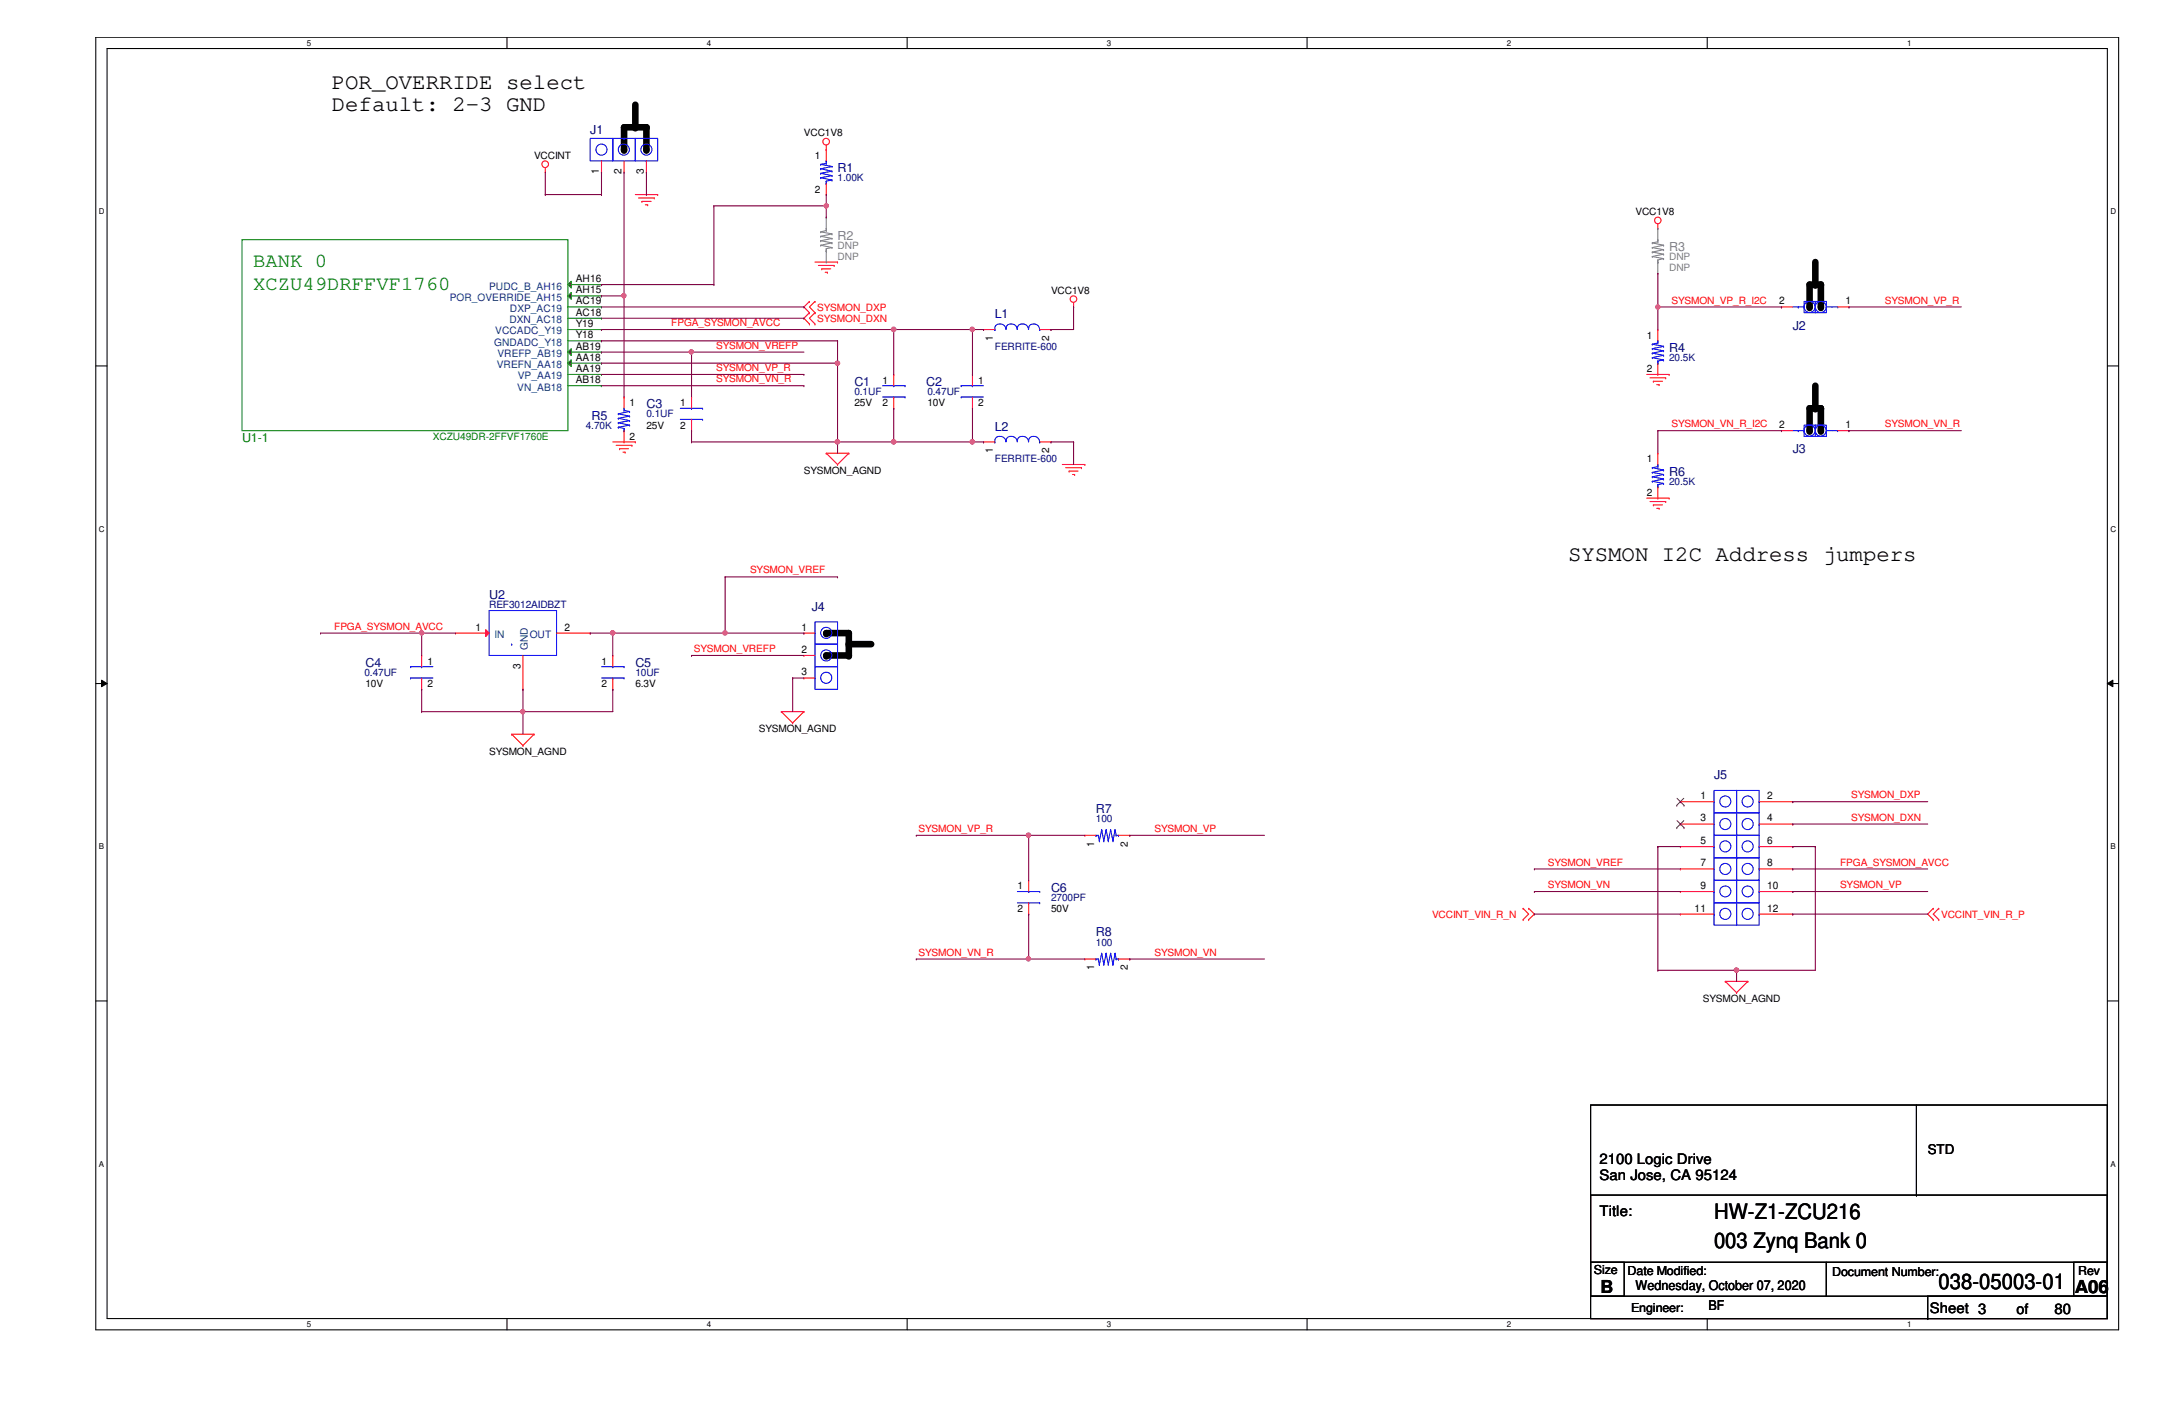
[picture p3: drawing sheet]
<svg xmlns="http://www.w3.org/2000/svg" width="432mm" height="279mm" viewBox="0 0 432 279" stroke-linecap="round" stroke-linejoin="round" font-family="sans-serif">
<path d="M19.1 7.4h402.3v257.1h-402.3zM21.3 9.7h397.8v252.5h-397.8z" fill="none" stroke="#000" stroke-width=".21"/>
<g fill="#fff">
<path d="M61 7.7h.9v1.7h-.9z"/>
<path d="M61 262.5h.9v1.7h-.9z"/>
</g>
<path d="M100.8 7.4v2.3M100.8 262.2v2.3" fill="none" stroke="#000" stroke-width=".21"/>
<g fill="#fff">
<path d="M140.6 7.7h.9v1.7h-.9z"/>
<path d="M140.6 262.5h.9v1.7h-.9z"/>
</g>
<path d="M180.4 7.4v2.3M180.4 262.2v2.3" fill="none" stroke="#000" stroke-width=".21"/>
<g fill="#fff">
<path d="M220.2 7.7h.9v1.7h-.9z"/>
<path d="M220.2 262.5h.9v1.7h-.9z"/>
</g>
<path d="M260 7.4v2.3M260 262.2v2.3" fill="none" stroke="#000" stroke-width=".21"/>
<g fill="#fff">
<path d="M299.7 7.7h.9v1.7h-.9z"/>
<path d="M299.7 262.5h.9v1.7h-.9z"/>
</g>
<path d="M339.6 7.4v2.3M339.6 262.2v2.3" fill="none" stroke="#000" stroke-width=".21"/>
<g fill="#fff">
<path d="M379.3 7.7h.9v1.7h-.9z"/>
<path d="M379.3 262.5h.9v1.7h-.9z"/>
<path d="M19.6 41.2h1.2v1.8h-1.2z"/>
<path d="M419.7 41.2h1.2v1.8h-1.2z"/>
<path d="M19.6 104.3h1.2v1.8h-1.2z"/>
<path d="M419.7 104.3h1.2v1.8h-1.2z"/>
</g>
<path d="M19.1 72.8h2.2M419.1 72.8h2.3" fill="none" stroke="#000" stroke-width=".21"/>
<g fill="#fff">
<path d="M19.6 167.5h1.1v1.7h-1.1z"/>
<path d="M419.7 167.5h1.1v1.7h-1.1z"/>
</g>
<path d="M19.1 135.9h2.2M419.1 135.9h2.3" fill="none" stroke="#000" stroke-width=".21"/>
<path d="M20.2 135.3l1.1 .6-1.1 .7zM419.1 135.9l1.1-.6v1.3z" fill="#000"/>
<path d="M20.2 135.3l1.1 .6-1.1 .7zM419.1 135.9l1.1-.6v1.3z" fill="none" stroke="#000" stroke-width=".2"/>
<g fill="#fff">
<path d="M19.6 230.6h1.1v1.8h-1.1z"/>
<path d="M419.7 230.6h1.1v1.8h-1.1z"/>
</g>
<g fill="none" stroke="#000" stroke-width=".21">
<path d="M19.1 199.1h2.2M419.1 199.1h2.3M316.4 219.8h102.7v42.4h-102.7zM381.2 219.8v17.9M316.4 237.7h102.7v13.3h-102.7zM381.2 237.7h.1M316.4 251h46.9v6.8h-46.9zM316.4 251h6.6v6.8h-6.6zM363.3 251h55.8v6.8h-55.8zM383.4 257.8h35.7v4.4h-35.7zM412.5 251h6.6v6.8h-6.6zM316.4 262.2h67"/>
<path d="M383.4 262.2h.1"/>
</g>
<path d="M124.1 29.8v-4.5h4.5v4.5M126.4 20.8v4.5M361.1 52.1v4.5M359.9 61v-4.4h2.3v4.4M361.1 76.7v4.5M359.9 85.6v-4.4h2.3v4.4M164.3 125.9h4.5v4.4h-4.5M168.8 128.1h4.5" fill="none" stroke="#000" stroke-width="1.3"/>
<g fill="#000">
<circle cx="124.1" cy="29.8" r=".66"/>
<circle cx="126.4" cy="25.3" r=".66"/>
<circle cx="128.6" cy="29.8" r=".66"/>
<circle cx="128.6" cy="25.3" r=".66"/>
<circle cx="361.1" cy="56.6" r=".66"/>
<circle cx="362.2" cy="56.6" r=".66"/>
<circle cx="359.9" cy="61" r=".66"/>
<circle cx="362.2" cy="61" r=".66"/>
<circle cx="359.9" cy="85.6" r=".66"/>
<circle cx="361.1" cy="81.2" r=".66"/>
<circle cx="362.2" cy="85.6" r=".66"/>
<circle cx="362.2" cy="81.2" r=".66"/>
<circle cx="164.3" cy="130.3" r=".66"/>
<circle cx="164.3" cy="125.9" r=".66"/>
<circle cx="168.8" cy="128.1" r=".66"/>
<circle cx="168.8" cy="130.3" r=".66"/>
</g>
<g fill="none" stroke="#f00" stroke-width=".21">
<path d="M108.5 34.2h.1M108.5 33.4v.8M126.4 38.7h4.4M127 39.4h3.1M130.1 39.4h.1M130.8 38.7h.1M164.3 29.8h.1M164.3 28.9v.9M127.7 40h.1M127.7 40h1.8M128.4 40.7h.4M128.8 40.7h.1"/>
<path d="M161 59.9h.1M161 59.9l-1.1 1.1 1.1 1.2M162.1 59.9h.1M162.1 52.1h4.5M162.1 59.9l-1.1 1.1 1.1 1.2M162.8 52.8h3.1M163.4 53.5h.1M163.4 53.5h1.8M164.1 54.1h.4M164.5 54.1h.1M165.9 52.8h.1M166.6 52.1h.1"/>
<path d="M329.7 45.4h.1M329.7 44.5v.9M124.1 79h.1M124.1 79v2.2M137.5 79h.1M137.5 79v2.2M161 62.2h.1M161 64.4h.1M161 62.2l-1.1 1.1 1.1 1.1M162.1 62.2h.1M162.1 64.4h.1M162.1 62.2l-1.1 1.1 1.1 1.1"/>
<path d="M177.8 74.5h.1M177.8 74.5v2.2M177.8 79v2.2M193.4 74.5h.1M193.4 74.5v2.2M193.4 79v2.2M213.5 61h.1M213.5 60.2v.8M327.5 74.5h4.5M328.2 75.1h3.1M328.8 75.8h.1M328.8 75.8h1.9"/>
<path d="M329.5 76.5h.5M329.7 65.5h.1M329.7 74.5h.1M329.7 65.5v2.3M329.7 72.2v2.3M330 76.5h.1M331.3 75.1h.1M332 74.5h.1M354.3 61h.1M354.3 61h2.3M365.5 61h2.2M367.7 61h.1"/>
<path d="M121.9 87.9h4.5M122.6 88.6h3.1M123.2 89.2h.1M123.2 89.2h1.8M123.9 89.9h.4M124.1 87.9h.1M124.1 85.6v2.3M124.3 89.9h.1M125.7 88.6h.1M126.4 87.9h.1M137.5 85.6h.1M137.5 83.4v2.2"/>
<path d="M164.3 90.1h.1M164.3 90.1h4.5M164.3 90.1l2.3 2.3M166.6 92.4h.1M168.8 90.1h.1M168.8 90.1l-2.2 2.3M177.8 81.2h.1M193.4 81.2h.1M195.6 87.9h.1M195.6 87.9h2.3M206.8 87.9h2.2M209 87.9h.1"/>
<path d="M211.3 92.4h4.5M212 93h3.1M212.6 93.7h.1M212.6 93.7h1.8M213.3 94.4h.4M213.7 94.4h.1M215.1 93h.1M215.8 92.4h.1M327.5 99.1h4.5M328.2 99.7h3.1M329.7 90.1h.1M329.7 99.1h.1"/>
<path d="M329.7 90.1v2.3M329.7 96.8v2.3M331.3 99.7h.1M332 99.1h.1M328.8 100.4h.1M328.8 100.4h1.9M329.5 101.1h.5M330 101.1h.1M121.9 130.3h.1M121.9 137.1h.1M121.9 130.3v2.3M121.9 134.8v2.3"/>
<path d="M159.9 125.9h.1M159.9 130.3h.1M159.9 134.8h.1M159.9 125.9h2.2M159.9 130.3h2.2M159.9 134.8h2.2M101.8 146h.1M101.8 146h4.4M101.8 146l2.2 2.3M104 148.3h.1M106.2 146h.1M106.2 146l-2.2 2.3"/>
<path d="M155.4 141.5h.1M155.4 141.5h4.5M155.4 141.5l2.2 2.3M157.6 143.8h.1M159.9 141.5h.1M159.9 141.5l-2.3 2.3M334.2 159.4h.1M334.2 159.4h6.7M349.9 159.4h6.7M356.6 159.4h.1M215.8 166.1h.1M215.8 166.1h2.2"/>
<path d="M222.5 166.1h2.2M224.7 166.1h.1M334.2 163.9h.1M334.2 168.4h.1M334.2 172.8h.1M334.2 177.3h.1M334.2 163.9h6.7M334.2 168.4h6.7M334.2 172.8h6.7M334.2 177.3h6.7M349.9 163.9h6.7M349.9 168.4h6.7"/>
<path d="M349.9 172.8h6.7M349.9 177.3h6.7M356.6 163.9h.1M356.6 168.4h.1M356.6 172.8h.1M356.6 177.3h.1M215.8 190.7h.1M215.8 190.7h2.2M222.5 190.7h2.2M224.7 190.7h.1M302.9 182.9h.1M302.9 180.6h.1"/>
<path d="M302.9 180.6l1.1 1.2-1.1 1.1M304 180.6h.1M304 182.9h.1M304 180.6l1.2 1.2-1.2 1.1M334.2 181.8h.1M334.2 181.8h6.7M343.2 195.2h.1M343.2 195.2h4.4M343.2 195.2l2.2 2.2M345.4 197.4h.1M347.6 195.2h.1M347.6 195.2l-2.2 2.2"/>
<path d="M349.9 181.8h6.7M356.6 181.8h.1M384.5 180.6h.1M384.5 182.9h.1M384.5 180.6l-1.1 1.2 1.1 1.1M385.6 182.9h.1M385.6 180.6h.1M385.6 180.6l-1.1 1.2 1.1 1.1"/>
<circle cx="108.4" cy="32.7" r=".66"/>
<circle cx="164.3" cy="28.2" r=".66"/>
<circle cx="213.5" cy="59.5" r=".66"/>
<circle cx="329.7" cy="43.8" r=".65"/>
</g>
<g fill="none" stroke="#00f" stroke-width=".21">
<path d="M358.8 59.9h2.3v2.3h-2.3zM361.1 59.9h2.2v2.3h-2.2zM175.5 79h4.5M175.5 76.7h4.5M177.8 79h.1M177.8 76.7h.1M180 79h.1M180 76.7h.1M191.2 79h.1M191.2 76.7h.1M191.2 79h4.4M191.2 76.7h4.4"/>
<path d="M193.4 79h.1M193.4 76.7h.1M328.6 71.1h.1M328.6 70.2h.1M328.6 69.3h.1M328.6 68.5h.1M328.6 68.5l2.3 .4M328.6 71.1l2.3 .5M328.6 70.2l2.3 .5M328.6 69.3l2.3 .5M329.7 67.8h.1M329.7 72.2h.1"/>
<path d="M329.7 71.8h.1M329.7 68.2h.1M329.7 67.8v.4M329.7 71.8v.4M329.7 68.2l-1.1 .3M330.9 68.9h.1M330.9 71.6h.1M330.9 70.7h.1M330.9 69.8h.1M330.9 71.6l-1.2 .2M330.9 70.7l-2.3 .4M330.9 69.8l-2.3 .4"/>
<path d="M330.9 68.9l-2.3 .4M356.6 61h2.2M357.7 61h.1M363.3 61h.1M363.3 61h2.2M365.5 61h.1M123 82.3h.1M123 85h.1M123 84.1h.1M123 83.2h.1M123 85l1.1 .2M123 84.1l2.2 .4"/>
<path d="M123 83.2l2.2 .5M123 82.3l2.2 .5M124.1 81.2h.1M124.1 85.6h.1M124.1 85.2h.1M124.1 81.6h.1M124.1 81.2v.4M124.1 85.2v.4M124.1 81.6l1.1 .2M125.2 84.5h.1M125.2 83.7h.1M125.2 82.8h.1"/>
<path d="M125.2 81.8h.1M125.2 81.8l-2.2 .5M125.2 84.5l-2.2 .5M125.2 83.7l-2.2 .4M125.2 82.8l-2.2 .4M135.3 83.4h4.4M135.3 81.2h4.4M137.5 83.4h.1M137.5 81.2h.1M139.7 83.4h.1M139.7 81.2h.1M197.9 87.9h.1"/>
<path d="M199 86.8a.91 .91 0 0 0-1.1 1M199 86.8a1.17 1.17 0 0 1 1.1 1 .9 .9 0 0 1 1.1-1M201.2 86.8a1.08 1.08 0 0 1 1.1 1.1M203.4 86.8a.9 .9 0 0 0-1 1M203.5 86.8a1.08 1.08 0 0 1 1.1 1.1M205.7 86.8a.9 .9 0 0 0-1.1 1M205.7 86.8a1.07 1.07 0 0 1 1.1 1.1M206.8 87.9h.1M328.6 95.7h.1M328.6 94.8h.1M328.6 93.9h.1M328.6 93h.1"/>
<path d="M328.6 93l2.3 .5M328.6 95.7l2.3 .4M328.6 94.8l2.3 .4M328.6 93.9l2.3 .5M329.7 92.4h.1M329.7 96.8h.1M329.7 96.4h.1M329.7 92.8h.1M329.7 92.4v.4M329.7 96.4v.4M329.7 92.8l-1.1 .2M330.9 93.5h.1"/>
<path d="M330.9 96.1h.1M330.9 95.2h.1M330.9 94.4h.1M330.9 96.1l-1.2 .3M330.9 95.2l-2.3 .5M330.9 94.4l-2.3 .4M330.9 93.5l-2.3 .4M119.6 134.8h4.5M119.6 132.6h4.5M121.9 134.8h.1M121.9 132.6h.1M124.1 134.8h.1"/>
<path d="M124.1 132.6h.1M162.1 132.6h4.5v4.5h-4.5zM162.1 128.1h4.5v4.5h-4.5zM162.1 123.7h4.5v4.4h-4.5zM162.1 125.9h.1M162.1 134.8h.1M166.6 130.3h.1M340.9 157.2h4.5v4.4h-4.5zM340.9 159.4h.1M345.4 157.2h4.5v4.4h-4.5zM349.9 159.4h.1M218 166.1h.1"/>
<path d="M218 166.1h.4M218.4 166.1h.1M218.4 166.1l.3 1.1M218.7 167.2h.1M219.1 165h.1M219.1 165l-.4 2.2M219.1 165l.4 2.2M219.5 167.2h.1M220 165h.1M220 165l.4 2.2M220 165l-.5 2.2M220.4 167.2h.1"/>
<path d="M220.9 165h.1M220.9 165l.5 2.2M220.9 165l-.5 2.2M221.4 167.2h.1M221.8 165h.1M221.8 165l.2 1.1M221.8 165l-.4 2.2M222 166.1h.1M222 166.1h.5M222.5 166.1h.1M340.9 161.6h4.5v4.5h-4.5zM340.9 166.1h4.5v4.5h-4.5z"/>
<path d="M340.9 170.6h4.5v4.4h-4.5zM340.9 175h4.5v4.5h-4.5zM340.9 179.5h4.5v4.5h-4.5zM340.9 177.3h.1M340.9 172.8h.1M340.9 168.4h.1M340.9 163.9h.1M345.4 161.6h4.5v4.5h-4.5zM345.4 166.1h4.5v4.5h-4.5zM345.4 170.6h4.5v4.4h-4.5zM345.4 175h4.5v4.5h-4.5zM345.4 179.5h4.5v4.5h-4.5z"/>
<path d="M349.9 163.9h.1M349.9 177.3h.1M349.9 172.8h.1M349.9 168.4h.1M218 190.7h.1M218 190.7h.4M218.4 190.7h.1M218.4 190.7l.3 1.1M218.7 191.8h.1M219.1 189.6h.1M219.1 189.6l-.4 2.2M219.1 189.6l.4 2.2"/>
<path d="M219.5 191.8h.1M220 189.6h.1M220 189.6l.4 2.2M220 189.6l-.5 2.2M220.4 191.8h.1M220.9 189.6h.1M220.9 189.6l.5 2.2M220.9 189.6l-.5 2.2M221.4 191.8h.1M221.8 189.6h.1M221.8 189.6l.2 1.1M221.8 189.6l-.4 2.2"/>
<path d="M222 190.7h.1M222 190.7h.5M222.5 190.7h.1M340.9 181.8h.1M349.9 181.8h.1"/>
<circle cx="359.9" cy="61" r="1.1"/>
<circle cx="362.1" cy="61" r="1.09"/>
<circle cx="164.3" cy="125.9" r="1.1"/>
<circle cx="164.3" cy="134.8" r="1.1"/>
<circle cx="164.3" cy="130.3" r="1.1"/>
<circle cx="343.2" cy="159.4" r="1.1"/>
<circle cx="347.6" cy="159.4" r="1.1"/>
<circle cx="343.2" cy="168.3" r="1.1"/>
<circle cx="343.2" cy="163.9" r="1.1"/>
<circle cx="343.2" cy="172.8" r="1.1"/>
<circle cx="343.2" cy="177.3" r="1.09"/>
<circle cx="347.6" cy="168.3" r="1.1"/>
<circle cx="347.6" cy="163.9" r="1.1"/>
<circle cx="347.6" cy="172.8" r="1.1"/>
<circle cx="347.6" cy="177.3" r="1.09"/>
<circle cx="343.2" cy="181.7" r="1.1"/>
<circle cx="347.6" cy="181.7" r="1.1"/>
</g>
<g fill="none" stroke="#808080" stroke-width=".21">
<path d="M163.2 48.8h.1M163.2 47.9h.1M163.2 47h.1M163.2 46.1h.1M163.2 46.1l2.3 .4M163.2 48.8l2.3 .4M163.2 47.9l2.3 .4M163.2 47l2.3 .4M164.3 45.4h.1M164.3 49.9h.1M164.3 49.4h.1M164.3 45.8h.1"/>
<path d="M164.3 43.2h.1M164.3 52.1h.1M164.3 43.2v2.6M164.3 49.4v2.7M164.3 45.8l-1.1 .3M165.5 46.5h.1M165.5 49.2h.1M165.5 48.3h.1M165.5 47.4h.1M165.5 49.2l-1.2 .2M165.5 48.3l-2.3 .5M165.5 47.4l-2.3 .5"/>
<path d="M165.5 46.5l-2.3 .5M328.6 51h.1M328.6 50.1h.1M328.6 49.2h.1M328.6 48.3h.1M328.6 48.3l2.3 .5M328.6 51l2.3 .4M328.6 50.1l2.3 .4M328.6 49.2l2.3 .5M329.7 47.7h.1M329.7 52.1h.1M329.7 51.7h.1"/>
<path d="M329.7 48.1h.1M329.7 45.4h.1M329.7 54.4h.1M329.7 45.4v2.7M329.7 51.7v2.7M329.7 48.1l-1.1 .2M330.9 48.8h.1M330.9 51.4h.1M330.9 50.5h.1M330.9 49.7h.1M330.9 51.4l-1.2 .3M330.9 50.5l-2.3 .5"/>
<path d="M330.9 49.7l-2.3 .4M330.9 48.8l-2.3 .4"/>
</g>
<path d="M333.5 158.7l1.4 1.4M334.9 158.7l-1.4 1.4M333.5 160.1h.1M333.5 164.6h.1M333.5 163.2l1.4 1.4M334.9 163.2l-1.4 1.4M334.9 160.1h.1M334.9 164.6h.1" fill="none" stroke="#804000" stroke-width=".2"/>
<path d="M48.1 47.7h64.8v37.9h-64.8z" fill="none" stroke="#008000" stroke-width=".21"/>
<path d="M113.6 55.9v1.4l-.7-.7z" fill="#f00"/>
<path d="M112.9 56.6h6.7M113.6 55.9v1.4l-.7-.7zM119.6 56.6h.1" fill="none" stroke="#008000" stroke-width=".21"/>
<path d="M112.9 58.8l.7-.6v1.3z" fill="#f00"/>
<path d="M112.9 58.8l.7-.6v1.3zM112.9 58.8h6.7M119.6 58.8h.1M112.9 61h6.7M112.9 63.3h6.7M112.9 65.5h6.7M112.9 67.8h6.7M119.6 61h.1M119.6 63.3h.1M119.6 65.5h.1M119.6 67.8h.1" fill="none" stroke="#008000" stroke-width=".21"/>
<path d="M113.6 69.3v1.4l-.7-.7z" fill="#f00"/>
<path d="M112.9 70h6.7M113.6 69.3v1.4l-.7-.7zM119.6 70h.1" fill="none" stroke="#008000" stroke-width=".21"/>
<path d="M112.9 72.2l.7-.7v1.4z" fill="#f00"/>
<path d="M112.9 72.2l.7-.7v1.4zM112.9 72.2h6.7M112.9 74.5h6.7M112.9 76.7h6.7M119.6 72.2h.1M119.6 74.5h.1M119.6 76.7h.1" fill="none" stroke="#008000" stroke-width=".21"/>
<path d="M197.9 65.5h.1M199 64.4a.91 .91 0 0 0-1.1 1.1M199 64.4a1.07 1.07 0 0 1 1.1 1.1M201.2 64.4a.9 .9 0 0 0-1.1 1.1M201.2 64.4a1.08 1.08 0 0 1 1.1 1.1M203.4 64.4a.9 .9 0 0 0-1 1.1M203.5 64.4a1.08 1.08 0 0 1 1.1 1.1M205.7 64.4a.9 .9 0 0 0-1.1 1.1M205.7 64.4a1.07 1.07 0 0 1 1.1 1.1M206.8 65.5h.1M97.3 121.4h13.4v8.9h-13.4zM101.8 128.1h.1" fill="none" stroke="#00f" stroke-width=".21"/>
<path d="M195.6 65.5h.1M195.6 65.5h2.3M206.8 65.5h2.2M209 65.5h.1" fill="none" stroke="#f00" stroke-width=".21"/>
<path d="M96.6 125.2l.7 .7-.7 .7z" fill="#f00"/>
<g fill="none" stroke="#f00" stroke-width=".21">
<path d="M119.6 34.2h.1M119.6 32v2.2M124.1 34.2h.1M124.1 32v2.2M128.6 34.2h.1M128.6 32v2.2M164.3 29.8h.1M164.3 38.7h.1M164.3 29.8v2.2M164.3 36.5v2.2M354.3 85.6h.1M354.3 85.6h2.3"/>
<path d="M365.5 85.6h2.2M367.7 85.6h.1M83.9 130.3h.1M83.9 137.1h.1M83.9 130.3v2.3M83.9 134.8v2.3M90.6 125.9h.1M90.6 125.9h6.7M96.6 125.2l.7 .7-.7 .7zM104 137.1h.1M104 130.3v6.8M110.7 125.9h6.7"/>
<path d="M117.4 125.9h.1M204.6 175h.1M204.6 175v2.3M204.6 179.5v2.3M204.6 181.8h.1"/>
</g>
<g fill="none" stroke="#00f" stroke-width=".21">
<path d="M117.4 27.5h4.5v4.5h-4.5zM119.6 32h.1M121.9 27.5h4.5v4.5h-4.5zM124.1 27.5h.1M126.4 27.5h4.4v4.5h-4.4zM128.6 32h.1M163.2 35.3h.1M163.2 34.5h.1M163.2 33.6h.1M163.2 32.7h.1M163.2 32.7l2.3 .4M163.2 35.3l2.3 .5"/>
<path d="M163.2 34.5l2.3 .4M163.2 33.6l2.3 .4M164.3 32h.1M164.3 36.5h.1M164.3 36h.1M164.3 32.5h.1M164.3 32v.5M164.3 36v.5M164.3 32.5l-1.1 .2M165.5 33.1h.1M165.5 35.8h.1M165.5 34.9h.1"/>
<path d="M165.5 34h.1M165.5 35.8l-1.2 .2M165.5 34.9l-2.3 .4M165.5 34l-2.3 .5M165.5 33.1l-2.3 .5M356.6 85.6h2.2M357.7 85.6h.1M358.8 84.5h2.3v2.3h-2.3zM361.1 84.5h2.2v2.3h-2.2zM363.3 85.6h.1M363.3 85.6h2.2M365.5 85.6h.1"/>
<path d="M81.7 134.8h.1M81.7 132.6h.1M81.7 134.8h4.4M81.7 132.6h4.4M83.9 134.8h.1M83.9 132.6h.1M202.4 179.5h4.4M202.4 177.3h4.4M204.6 179.5h.1M204.6 177.3h.1M206.8 179.5h.1M206.8 177.3h.1"/>
<circle cx="119.6" cy="29.8" r="1.1"/>
<circle cx="124.1" cy="29.8" r="1.1"/>
<circle cx="128.6" cy="29.8" r="1.1"/>
<circle cx="359.9" cy="85.6" r="1.1"/>
<circle cx="362.1" cy="85.6" r="1.09"/>
</g>
<path d="M104 137.1h.1M104 137.1v4.4" fill="none" stroke="#800040" stroke-width=".21"/>
<circle cx="104" cy="141.5" r=".43" fill="#f0f"/>
<circle cx="104" cy="141.5" r=".43" fill="none" stroke="#f0f" stroke-width=".21"/>
<path d="M117.4 125.9h.1M117.4 125.9h4.5" fill="none" stroke="#800040" stroke-width=".21"/>
<circle cx="121.9" cy="125.9" r=".44" fill="#f0f"/>
<circle cx="121.9" cy="125.9" r=".44" fill="none" stroke="#f0f" stroke-width=".21"/>
<g fill="none" stroke="#800040" stroke-width=".21">
<path d="M63.8 125.9h.1M63.8 125.9h26.8M83.9 137.1h.1M83.9 125.9h.1M83.9 125.9v4.4M83.9 137.1v4.4M121.9 125.9h.1M121.9 137.1h.1M121.9 125.9v4.4M121.9 137.1v4.4h-38M121.9 125.9h22.3M144.2 125.9h.1"/>
<path d="M157.6 134.8h.1M157.6 134.8v6.7M157.6 134.8h2.3M83.9 141.5h.1M104 141.5h.1M104 141.5v4.5"/>
</g>
<circle cx="83.9" cy="125.9" r=".43" fill="#f0f"/>
<circle cx="83.9" cy="125.9" r=".43" fill="none" stroke="#f0f" stroke-width=".21"/>
<path d="M209 65.5h.1M213.5 61h.1M213.5 61v4.5h-4.5M166.6 87.9h11.2M177.8 87.9h.1M209 87.9h.1M209 87.9h4.5M213.5 87.9h.1M213.5 87.9v4.5M137.5 130.3h.1M137.5 130.3h22.4" fill="none" stroke="#800040" stroke-width=".21"/>
<circle cx="177.7" cy="87.9" r=".45" fill="#f0f"/>
<circle cx="177.7" cy="87.9" r=".45" fill="none" stroke="#f0f" stroke-width=".21"/>
<path d="M166.6 72.2h.1M166.6 72.2v15.7" fill="none" stroke="#800040" stroke-width=".21"/>
<circle cx="166.6" cy="87.9" r=".45" fill="#f0f"/>
<circle cx="166.6" cy="87.9" r=".45" fill="none" stroke="#f0f" stroke-width=".21"/>
<circle cx="166.6" cy="72.2" r=".44" fill="#f0f"/>
<circle cx="166.6" cy="72.2" r=".44" fill="none" stroke="#f0f" stroke-width=".21"/>
<g fill="none" stroke="#800040" stroke-width=".21">
<path d="M119.6 72.2h.1M119.6 67.8h.1M119.6 70h.1M119.6 67.8h47M119.6 76.7h40.3M119.6 74.5h40.3M119.6 70h17.9M137.5 70h.1M137.5 70v9M159.9 76.7h.1M159.9 74.5h.1M166.6 67.8h.1"/>
<path d="M166.6 67.8v4.4h-47M137.5 85.6h.1M137.5 87.9h.1M137.5 85.6v2.3M137.5 87.9h29.1M166.6 87.9h.1M166.6 87.9v2.2"/>
</g>
<circle cx="137.5" cy="70" r=".43" fill="#f0f"/>
<circle cx="137.5" cy="70" r=".43" fill="none" stroke="#f0f" stroke-width=".21"/>
<path d="M119.6 65.5h.1M119.6 65.5h73.8M137.5 70h.1M137.5 70h22.4M177.8 65.5h.1M177.8 65.5v9M193.4 65.5h.1M177.8 81.2h.1M177.8 81.2v6.7h15.6M193.4 87.9h.1" fill="none" stroke="#800040" stroke-width=".21"/>
<circle cx="177.7" cy="65.5" r=".45" fill="#f0f"/>
<circle cx="177.7" cy="65.5" r=".45" fill="none" stroke="#f0f" stroke-width=".21"/>
<path d="M193.4 74.5h.1M193.4 65.5v9" fill="none" stroke="#800040" stroke-width=".21"/>
<circle cx="193.4" cy="65.5" r=".44" fill="#f0f"/>
<circle cx="193.4" cy="65.5" r=".44" fill="none" stroke="#f0f" stroke-width=".21"/>
<path d="M193.4 65.5h2.2M195.6 65.5h.1M193.4 81.2h.1M193.4 81.2v6.7" fill="none" stroke="#800040" stroke-width=".21"/>
<circle cx="193.4" cy="87.9" r=".44" fill="#f0f"/>
<circle cx="193.4" cy="87.9" r=".44" fill="none" stroke="#f0f" stroke-width=".21"/>
<path d="M119.6 58.8h.1M119.6 58.8h4.5M124.1 58.8h.1M124.1 58.8v20.2M119.6 63.3h40.3M119.6 61h40.3M159.9 63.3h.1M159.9 61h.1M193.4 87.9h2.2M195.6 87.9h.1" fill="none" stroke="#800040" stroke-width=".21"/>
<circle cx="124.1" cy="58.8" r=".43" fill="#f0f"/>
<circle cx="124.1" cy="58.8" r=".43" fill="none" stroke="#f0f" stroke-width=".21"/>
<g fill="none" stroke="#800040" stroke-width=".21">
<path d="M108.5 38.7h.1M108.5 34.2v4.5M108.5 38.7h11.1M119.6 38.7h.1M119.6 34.2h.1M119.6 34.2v4.5M124.1 34.2v24.6M128.6 38.7h.1M128.6 34.2v4.5M124.1 58.8h.1M345.4 193h.1M345.4 193v2.2"/>
<path d="M345.4 193h15.7"/>
</g>
<circle cx="345.4" cy="192.9" r=".44" fill="#f0f"/>
<circle cx="345.4" cy="192.9" r=".44" fill="none" stroke="#f0f" stroke-width=".21"/>
<g fill="none" stroke="#800040" stroke-width=".21">
<path d="M356.6 159.4h.1M356.6 159.4h26.8M305.2 172.8h.1M305.2 177.3h.1M305.2 172.8h29M305.2 177.3h29M329.7 168.4h.1M329.7 168.4h4.5M329.7 168.4v24.6M356.6 168.4h.1M356.6 163.9h.1M356.6 172.8h.1"/>
<path d="M356.6 177.3h.1M356.6 168.4h4.5M356.6 172.8h26.8M356.6 177.3h26.8M356.6 163.9h26.8M361.1 168.4h.1M361.1 168.4v24.6M182.2 190.7h.1M182.2 190.7h33.6M204.6 190.7h.1M204.6 181.8h.1M204.6 181.8v8.9"/>
<path d="M305.2 181.8h.1M305.2 181.8h29M329.7 193h.1M329.7 193h15.7M356.6 181.8h.1M356.6 181.8h26.8"/>
</g>
<circle cx="204.6" cy="190.7" r=".43" fill="#f0f"/>
<circle cx="204.6" cy="190.7" r=".43" fill="none" stroke="#f0f" stroke-width=".21"/>
<path d="M204.6 166.1h.1M204.6 166.1h11.2M204.6 166.1v8.9" fill="none" stroke="#800040" stroke-width=".21"/>
<circle cx="204.5" cy="166.1" r=".44" fill="#f0f"/>
<circle cx="204.5" cy="166.1" r=".44" fill="none" stroke="#f0f" stroke-width=".21"/>
<g fill="none" stroke="#800040" stroke-width=".21">
<path d="M329.7 54.4h.1M329.7 54.4v11.1M329.7 61h.1M329.7 61h24.6M354.3 61h.1M329.7 85.6h.1M329.7 85.6v4.5M329.7 85.6h24.6M354.3 85.6h.1M182.2 166.1h.1M182.2 166.1h22.4M224.7 166.1h.1"/>
<path d="M224.7 166.1h26.8M224.7 190.7h.1M224.7 190.7h26.8"/>
</g>
<circle cx="329.7" cy="61" r=".43" fill="#f0f"/>
<circle cx="329.7" cy="61" r=".43" fill="none" stroke="#f0f" stroke-width=".21"/>
<path d="M164.3 38.7v4.5M142 40.9h.1M142 40.9h22.3M164.3 40.9h.1M164.3 43.2h.1M367.7 61h.1M367.7 61h22.4M367.7 85.6h.1M367.7 85.6h22.4" fill="none" stroke="#800040" stroke-width=".21"/>
<circle cx="164.3" cy="40.9" r=".43" fill="#f0f"/>
<circle cx="164.3" cy="40.9" r=".43" fill="none" stroke="#f0f" stroke-width=".21"/>
<path d="M119.6 56.6h.1M119.6 56.6h22.4M142 56.6h.1M142 40.9v15.7M144.2 114.7h.1M144.2 114.7v11.2" fill="none" stroke="#800040" stroke-width=".21"/>
<circle cx="144.2" cy="125.9" r=".44" fill="#f0f"/>
<circle cx="144.2" cy="125.9" r=".44" fill="none" stroke="#f0f" stroke-width=".21"/>
<path d="M144.2 114.7h22.4M166.6 114.7h.1M144.2 125.9h15.7M159.9 125.9h.1" fill="none" stroke="#800040" stroke-width=".21"/>
<circle cx="104" cy="141.5" r=".43" fill="#f0f"/>
<circle cx="104" cy="141.5" r=".43" fill="none" stroke="#f0f" stroke-width=".21"/>
<circle cx="121.9" cy="125.9" r=".44" fill="#f0f"/>
<circle cx="121.9" cy="125.9" r=".44" fill="none" stroke="#f0f" stroke-width=".21"/>
<circle cx="83.9" cy="125.9" r=".43" fill="#f0f"/>
<circle cx="83.9" cy="125.9" r=".43" fill="none" stroke="#f0f" stroke-width=".21"/>
<circle cx="177.7" cy="87.9" r=".45" fill="#f0f"/>
<circle cx="177.7" cy="87.9" r=".45" fill="none" stroke="#f0f" stroke-width=".21"/>
<circle cx="166.6" cy="87.9" r=".45" fill="#f0f"/>
<circle cx="166.6" cy="87.9" r=".45" fill="none" stroke="#f0f" stroke-width=".21"/>
<circle cx="166.6" cy="72.2" r=".44" fill="#f0f"/>
<circle cx="166.6" cy="72.2" r=".44" fill="none" stroke="#f0f" stroke-width=".21"/>
<circle cx="137.5" cy="70" r=".43" fill="#f0f"/>
<circle cx="137.5" cy="70" r=".43" fill="none" stroke="#f0f" stroke-width=".21"/>
<circle cx="177.7" cy="65.5" r=".45" fill="#f0f"/>
<circle cx="177.7" cy="65.5" r=".45" fill="none" stroke="#f0f" stroke-width=".21"/>
<circle cx="193.4" cy="65.5" r=".44" fill="#f0f"/>
<circle cx="193.4" cy="65.5" r=".44" fill="none" stroke="#f0f" stroke-width=".21"/>
<circle cx="193.4" cy="87.9" r=".44" fill="#f0f"/>
<circle cx="193.4" cy="87.9" r=".44" fill="none" stroke="#f0f" stroke-width=".21"/>
<circle cx="124.1" cy="58.8" r=".43" fill="#f0f"/>
<circle cx="124.1" cy="58.8" r=".43" fill="none" stroke="#f0f" stroke-width=".21"/>
<circle cx="345.4" cy="192.9" r=".44" fill="#f0f"/>
<circle cx="345.4" cy="192.9" r=".44" fill="none" stroke="#f0f" stroke-width=".21"/>
<circle cx="204.6" cy="190.7" r=".43" fill="#f0f"/>
<circle cx="204.6" cy="190.7" r=".43" fill="none" stroke="#f0f" stroke-width=".21"/>
<circle cx="204.5" cy="166.1" r=".44" fill="#f0f"/>
<circle cx="204.5" cy="166.1" r=".44" fill="none" stroke="#f0f" stroke-width=".21"/>
<circle cx="329.7" cy="61" r=".43" fill="#f0f"/>
<circle cx="329.7" cy="61" r=".43" fill="none" stroke="#f0f" stroke-width=".21"/>
<circle cx="164.3" cy="40.9" r=".43" fill="#f0f"/>
<circle cx="164.3" cy="40.9" r=".43" fill="none" stroke="#f0f" stroke-width=".21"/>
<circle cx="144.2" cy="125.9" r=".44" fill="#f0f"/>
<circle cx="144.2" cy="125.9" r=".44" fill="none" stroke="#f0f" stroke-width=".21"/>
<g font-size="4.4">
<text x="66" y="17.7">POR_OVERRIDE select</text>
<text x="66" y="22.1">Default: 2-3 GND</text>
<text x="311.9" y="111.5">SYSMON I2C Address jumpers</text>
</g>
<g font-size="4.2">
<text x="340.9" y="242.4">HW-Z1-ZCU216</text>
<text x="340.9" y="248.2">003 Zynq Bank 0</text>
<text x="385.6" y="256.4">038-05003-01</text>
</g>
<g font-size="4" fill="#008000">
<text x="50.3" y="53.1">BANK 0</text>
<text x="50.3" y="57.6">XCZU49DRFFVF1760</text>
</g>
<g font-size="3.6">
<text x="318.3" y="257">B</text>
<text x="412.7" y="257">A06</text>
</g>
<g font-size="2.9">
<text x="318.1" y="231.5">2100 Logic Drive</text>
<text x="318.1" y="234.7">San Jose, CA 95124</text>
<text x="318.1" y="241.8">Title:</text>
<text x="383.8" y="261">Sheet 3</text>
<text x="401.1" y="261.2">of</text>
<text x="408.6" y="261.2">80</text>
</g>
<g font-size="2.7">
<text x="383.4" y="229.5">STD</text>
<text x="325.3" y="256.6">Wednesday, October 07, 2020</text>
<text x="339.8" y="260.6">BF</text>
</g>
<g font-size="2.5" fill="#000080">
<text x="117.4" y="26.6">J1</text>
<text x="166.6" y="34.2">R1</text>
<text x="197.9" y="63.3">L1</text>
<text x="356.6" y="65.5">J2</text>
<text x="332" y="70">R4</text>
<text x="169.9" y="76.7">C1</text>
<text x="184.2" y="76.7">C2</text>
<text x="117.6" y="83.4">R5</text>
<text x="128.6" y="81.2">C3</text>
<text x="197.9" y="85.6">L2</text>
<text x="332" y="94.6">R6</text>
<text x="356.6" y="90.1">J3</text>
<text x="97.3" y="119.2">U2</text>
<text x="161.5" y="121.4">J4</text>
<text x="72.7" y="132.6">C4</text>
<text x="126.4" y="132.6">C5</text>
<text x="340.9" y="154.9">J5</text>
<text x="218" y="161.7">R7</text>
<text x="209" y="177.3">C6</text>
<text x="218" y="186.2">R8</text>
</g>
<g font-size="2.5" fill="#808080">
<text x="166.6" y="47.7">R2</text>
<text x="332" y="49.9">R3</text>
</g>
<text font-size="2.5" fill="#008000" x="48.1" y="87.9">U1-1</text>
<g font-size="2.5">
<text x="317" y="253.3">Size</text>
<text x="323.7" y="253.5">Date Modified:</text>
<text x="364.4" y="253.7">Document Number:</text>
<text x="413.3" y="253.5">Rev</text>
<text x="324.4" y="260.9">Engineer:</text>
</g>
<g font-size="2">
<text x="159.9" y="27.1">VCC1V8</text>
<text x="106.2" y="31.6">VCCINT</text>
<text x="119.1" y="34.7" transform="rotate(-90 119.1 34.7)">1</text>
<text x="123.6" y="34.7" transform="rotate(-90 123.6 34.7)">2</text>
<text x="128.1" y="34.7" transform="rotate(-90 128.1 34.7)">3</text>
<text x="162.1" y="31.6">1</text>
<text x="162.1" y="38.3">2</text>
<text x="325.3" y="42.8">VCC1V8</text>
<text x="114.5" y="56.1">AH16</text>
<text x="114.5" y="58.3">AH15</text>
<text x="209" y="58.4">VCC1V8</text>
<text x="114.5" y="60.5">AC19</text>
<text x="114.5" y="62.8">AC18</text>
<text x="114.5" y="65">Y19</text>
<text x="353.9" y="60.5">2</text>
<text x="367.1" y="60.5">1</text>
<text x="114.5" y="67.3">Y18</text>
<text x="114.5" y="69.5">AB19</text>
<text x="114.5" y="71.7">AA18</text>
<text x="197.5" y="67.8" transform="rotate(-90 197.5 67.8)">1</text>
<text x="208.7" y="67.8" transform="rotate(-90 208.7 67.8)">2</text>
<text x="327.5" y="67.4">1</text>
<text x="114.5" y="74">AA19</text>
<text x="114.5" y="76.2">AB18</text>
<text x="175.5" y="76.3">1</text>
<text x="194.5" y="76.3">1</text>
<text x="327.5" y="74">2</text>
<text x="125.2" y="80.8">1</text>
<text x="135.3" y="80.8">1</text>
<text x="169.9" y="80.8">25V</text>
<text x="175.5" y="80.8">2</text>
<text x="184.4" y="80.8">10V</text>
<text x="194.5" y="80.8">2</text>
<text x="125.2" y="87.5">2</text>
<text x="128.6" y="85.2">25V</text>
<text x="135.3" y="85.2">2</text>
<text x="353.9" y="85.1">2</text>
<text x="367.1" y="85.1">1</text>
<text x="159.9" y="94.2">SYSMON_AGND</text>
<text x="197.5" y="90.1" transform="rotate(-90 197.5 90.1)">1</text>
<text x="208.7" y="90.1" transform="rotate(-90 208.7 90.1)">2</text>
<text x="327.5" y="91.9">1</text>
<text x="327.5" y="98.6">2</text>
<text x="94.6" y="125.4">1</text>
<text x="112.3" y="125.4">2</text>
<text x="159.4" y="125.4">1</text>
<text x="159.4" y="129.8">2</text>
<text x="72.7" y="136.7">10V</text>
<text x="85" y="132.2">1</text>
<text x="85" y="136.7">2</text>
<text x="103.5" y="133" transform="rotate(-90 103.5 133)">3</text>
<text x="119.6" y="132.2">1</text>
<text x="119.6" y="136.7">2</text>
<text x="126.4" y="136.7">6.3V</text>
<text x="159.4" y="134.3">3</text>
<text x="150.9" y="145.6">SYSMON_AGND</text>
<text x="97.3" y="150.1">SYSMON_AGND</text>
<text x="338.2" y="158.9">1</text>
<text x="351.5" y="158.9">2</text>
<text x="338.2" y="163.4">3</text>
<text x="338.2" y="167.9">5</text>
<text x="351.5" y="163.4">4</text>
<text x="351.5" y="167.9">6</text>
<text x="217.6" y="168.4" transform="rotate(-90 217.6 168.4)">1</text>
<text x="224.3" y="168.4" transform="rotate(-90 224.3 168.4)">2</text>
<text x="338.2" y="172.3">7</text>
<text x="351.5" y="172.3">8</text>
<text x="202.4" y="176.9">1</text>
<text x="338.2" y="176.8">9</text>
<text x="351.5" y="176.8">10</text>
<text x="202.4" y="181.4">2</text>
<text x="209" y="181.4">50V</text>
<text x="337.1" y="181.3">11</text>
<text x="351.5" y="181.3">12</text>
<text x="217.6" y="193" transform="rotate(-90 217.6 193)">1</text>
<text x="224.3" y="193" transform="rotate(-90 224.3 193)">2</text>
<text x="338.7" y="199.2">SYSMON_AGND</text>
</g>
<g font-size="2" fill="#000080">
<text x="166.6" y="36.1">1.00K</text>
<text x="197.9" y="69.6">FERRITE-600</text>
<text x="332" y="71.8">20.5K</text>
<text x="128.6" y="83">0.1UF</text>
<text x="169.9" y="78.5">0.1UF</text>
<text x="184.4" y="78.5">0.47UF</text>
<text x="116.5" y="85.2">4.70K</text>
<text x="197.9" y="91.9">FERRITE-600</text>
<text x="332" y="96.4">20.5K</text>
<text x="97.3" y="121">REF3012AIDBZT</text>
<text x="72.5" y="134.4">0.47UF</text>
<text x="126.4" y="134.4">10UF</text>
<text x="218" y="163.4">100</text>
<text x="209" y="179.1">2700PF</text>
<text x="218" y="188">100</text>
</g>
<g font-size="2" fill="#808080">
<text x="166.6" y="49.5">DNP</text>
<text x="166.6" y="51.7">DNP</text>
<text x="332" y="51.7">DNP</text>
<text x="332" y="53.9">DNP</text>
</g>
<g font-size="2" fill="#004080">
<text x="89.5" y="59.8">POR_OVERRIDE_AH15</text>
<text x="97.3" y="57.6">PUDC_B_AH16</text>
<text x="101.3" y="64.3">DXN_AC18</text>
<text x="101.4" y="62">DXP_AC19</text>
<text x="98.3" y="68.7">GNDADC_Y18</text>
<text x="98.5" y="66.5">VCCADC_Y19</text>
<text x="98.9" y="71">VREFP_AB19</text>
<text x="98.8" y="73.2">VREFN_AA18</text>
<text x="102.9" y="77.7">VN_AB18</text>
<text x="103" y="75.4">VP_AA19</text>
<text x="98.4" y="126.9">IN</text>
<text x="105" y="129.2" transform="rotate(-90 105 129.2)">GND</text>
<text x="105.4" y="126.9">OUT</text>
</g>
<g font-size="2" fill="#f00">
<text x="133.5" y="64.9">FPGA_SYSMON_AVCC</text>
<text x="162.6" y="61.8">SYSMON_DXP</text>
<text x="162.6" y="64">SYSMON_DXN</text>
<text x="332.4" y="60.4">SYSMON_VP_R_I2C</text>
<text x="374.9" y="60.4">SYSMON_VP_R</text>
<text x="142.5" y="69.3">SYSMON_VREFP</text>
<text x="142.5" y="76">SYSMON_VN_R</text>
<text x="142.5" y="73.8">SYSMON_VP_R</text>
<text x="332.4" y="85">SYSMON_VN_R_I2C</text>
<text x="374.9" y="85">SYSMON_VN_R</text>
<text x="149.2" y="114">SYSMON_VREF</text>
<text x="66.5" y="125.2">FPGA_SYSMON_AVCC</text>
<text x="138" y="129.7">SYSMON_VREFP</text>
<text x="368.2" y="158.7">SYSMON_DXP</text>
<text x="182.7" y="165.4">SYSMON_VP_R</text>
<text x="229.6" y="165.4">SYSMON_VP</text>
<text x="368.2" y="163.2">SYSMON_DXN</text>
<text x="307.8" y="172.1">SYSMON_VREF</text>
<text x="366" y="172.1">FPGA_SYSMON_AVCC</text>
<text x="307.8" y="176.6">SYSMON_VN</text>
<text x="366" y="176.6">SYSMON_VP</text>
<text x="284.8" y="182.5">VCCINT_VIN_R_N</text>
<text x="386.1" y="182.5">VCCINT_VIN_R_P</text>
<text x="182.7" y="190">SYSMON_VN_R</text>
<text x="229.6" y="190">SYSMON_VN</text>
</g>
<text font-size="2" fill="#008000" x="86.1" y="87.5">XCZU49DR-2FFVF1760E</text>
<g font-size="1.6">
<text x="61" y="9.1">5</text>
<text x="140.6" y="9.1">4</text>
<text x="220.2" y="9.1">3</text>
<text x="299.7" y="9.1">2</text>
<text x="379.3" y="9.1">1</text>
<text x="19.6" y="42.6">D</text>
<text x="419.7" y="42.6">D</text>
<text x="19.6" y="105.7">C</text>
<text x="419.7" y="105.7">C</text>
<text x="19.6" y="168.9">B</text>
<text x="419.7" y="168.9">B</text>
<text x="19.6" y="232">A</text>
<text x="419.7" y="232">A</text>
<text x="61" y="263.9">5</text>
<text x="140.6" y="263.9">4</text>
<text x="220.2" y="263.9">3</text>
<text x="299.7" y="263.9">2</text>
<text x="379.3" y="263.9">1</text>
</g>
</svg>
